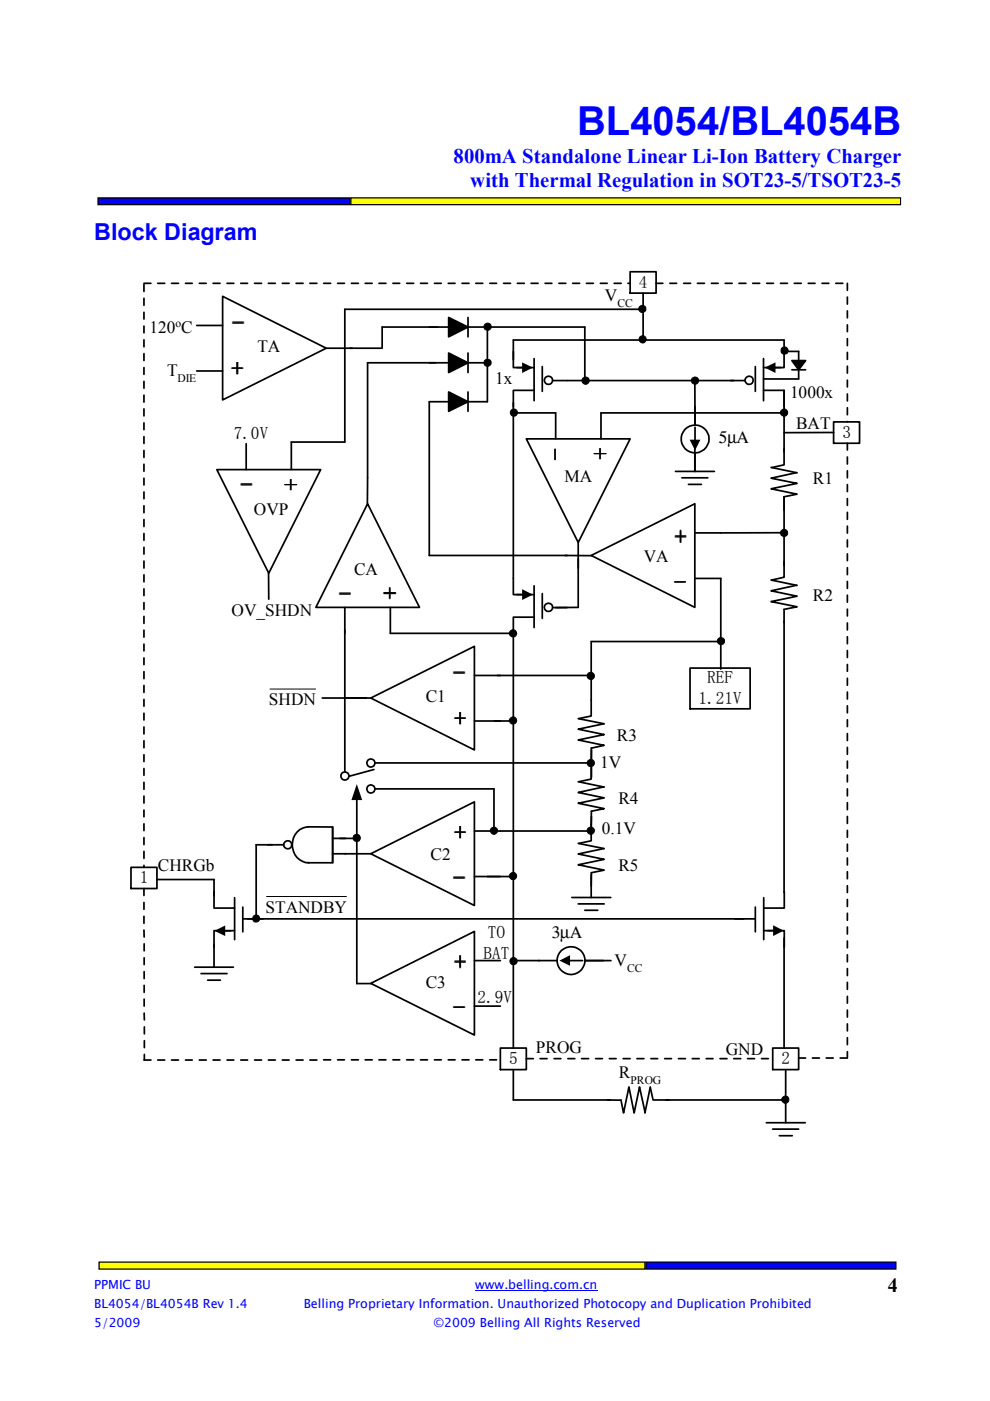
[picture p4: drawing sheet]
<svg xmlns="http://www.w3.org/2000/svg" width="210mm" height="297mm" viewBox="0 0 210 297" stroke-linecap="round" stroke-linejoin="round" font-family="sans-serif">
<path d="M20.8 42h53.4v1.4h-53.4z" fill-rule="evenodd" fill="#00f"/>
<path d="M20.8 42h53.4v1.4h-53.4z" fill="none" stroke="#000" stroke-width=".26"/>
<path d="M74.4 42h116.5v1.4h-116.5z" fill-rule="evenodd" fill="#ff0"/>
<path d="M74.4 42h116.5v1.4h-116.5z" fill="none" stroke="#000" stroke-width=".26"/>
<path d="M136.9 267.6h53v1.5h-53z" fill-rule="evenodd" fill="#00f"/>
<path d="M136.9 267.6h53v1.5h-53z" fill="none" stroke="#000" stroke-width=".26"/>
<path d="M21 267.6h115.7v1.5h-115.7z" fill-rule="evenodd" fill="#ff0"/>
<path d="M21 267.6h115.7v1.5h-115.7z" fill="none" stroke="#000" stroke-width=".26"/>
<path d="M100.7 273.6h25.9" fill="none" stroke="#00f" stroke-width=".21"/>
<path d="M160.1 77.7v5.3M161.9 76v9" fill="none" stroke="#000" stroke-width=".37"/>
<circle cx="158.8" cy="80.6" r=".85" fill="#fff"/>
<g fill="none" stroke="#000" stroke-width=".37">
<path d="M166.2 74.5v3.4h-4.3M154.9 80.7h3M161.9 82.8h4.3v3.4"/>
<circle cx="158.8" cy="80.6" r=".85"/>
</g>
<path d="M111.6 93h22l-11 22z" fill="#fff"/>
<path d="M111.6 93h22l-11 22zM117.8 87.5v5.5M127.4 87.5v5.5M122.6 115v5.5" fill="none" stroke="#000" stroke-width=".37"/>
<circle cx="147.4" cy="93.1" r="2.95" fill="#fff"/>
<g fill="none" stroke="#000" stroke-width=".37">
<path d="M167.9 76.5h2.9l-1.5 1.9zM167.9 78.4h2.9M169.3 74.5v2M169.3 78.4v1.9M143.2 99.9h8.3M147.3 95.1v4.8M147.4 86.2v3.9M147.4 90.6v2.9M147.4 96v3.9M163.5 99.1l5.5 1.1M166.2 95.1v3.5l-2.6 .5M144.6 101.3h5.5"/>
<path d="M146 102.7h2.7M168.9 100.2l-5.4 1.2 5.5 1.1-5.5 1.1 5.5 1.2-2.8 .5v2.9M70.5 177.8h2.8M70.5 181h2.8"/>
<circle cx="147.4" cy="93.1" r="2.95"/>
</g>
<path d="M167.9 76.5h2.9l-1.5 1.9zM146.2 93.2h2.3l-1.1 2.3z" fill="#000"/>
<circle cx="61" cy="179.1" r=".86" fill="#fff"/>
<g fill="none" stroke="#000" stroke-width=".37">
<path d="M56.7 179.1h3.5M62 179.2a3.6 3.6 0 0 0 3.5 3.7M65.3 175.3h5.2v7.6M65.4 175.3a3.6 3.6 0 0 0-3.4 3.8M70.5 175.3v7.6h-5.2"/>
<circle cx="61" cy="179.1" r=".86"/>
</g>
<path d="M125.3 117.8l22-11v22z" fill="#fff"/>
<path d="M119.8 117.8h5.6M125.3 117.8l22-11v22zM147.3 113h5.5M147.3 122.6h5.5" fill="none" stroke="#000" stroke-width=".37"/>
<path d="M77.9 106.8l11 22h-21.9z" fill="#fff"/>
<path d="M77.9 106.8l11 22h-21.9zM77.9 101.3v5.5M73.1 128.8v5.5M82.8 128.8v5.5" fill="none" stroke="#000" stroke-width=".37"/>
<path d="M78.6 148l22-11v22z" fill="#fff"/>
<path d="M73.1 148h5.6M78.6 148l22-11v22zM100.6 152.9h5.5M100.6 143.2h5.5" fill="none" stroke="#000" stroke-width=".37"/>
<path d="M78.6 181l22-11v22z" fill="#fff"/>
<path d="M100.6 176.2h5.5M73.1 181h5.6M78.6 181l22-11v22zM100.6 185.8h5.5" fill="none" stroke="#000" stroke-width=".37"/>
<path d="M78.6 208.5l22-11v22z" fill="#fff"/>
<path d="M75.6 208.5h3.1M78.6 208.5l22-11v22zM100.6 203.7h5.5M100.6 213.3h5.5" fill="none" stroke="#000" stroke-width=".37"/>
<path d="M47.2 62.8l22 11-22 11z" fill="#fff"/>
<path d="M41.7 78.7h5.5M41.7 69h5.5M47.2 62.8l22 11-22 11zM69.1 73.8h5.6" fill="none" stroke="#000" stroke-width=".37"/>
<path d="M46 99.6h22l-11 21.9z" fill="#fff"/>
<g fill="none" stroke="#000" stroke-width=".37">
<path d="M95.1 67.3l4.1 2-4.1 2.1zM95.1 74.8l4.1 2.1-4.1 2.1zM95.1 69.3h-14.1v4.4M95.1 76.9h-17.2v24.4M99.2 67.3v4.1M99.2 74.8v4.2M99.2 69.3h24.8v10.9M99.2 76.9h4.1M103.3 69.3v15.9h-4.1M166.2 74.8v-2.7h-57.4v4.1M166.2 74.5h3.1M46 99.6h22l-11 21.9z"/>
<path d="M52.2 94.1v5.5M61.8 93.7v5.9M95.1 83.1l4.1 2.1-4.1 2zM95.1 85.2h-4.1v32.6h29.3M99.2 83.1v4.1M108.8 85.4v37.2M108.8 87.5h9M120.2 80.7h35.4M127.4 87.5h38.8M147.3 80.7l.1 9.3M161.9 80.3h7.4M166.2 82.8v13"/>
<path d="M122.6 118.4v10.4h-4.8M166.2 119v3.4l-2.6 .6M166.2 105.3v14.6M166.2 112.9l-13.4 .1M56.9 121.5l.1 5.5M73.1 133.6v30.9M82.8 134.3h26M108.8 133.6v88.6M163.5 123l5.5 1.1M168.9 124.1l-5.4 1.2 5.5 1.1-5.5 1.2 5.5 1.1-2.8 .5v60M122.6 152.4l5.5 1.1M125.3 148.4v3.4l-2.6 .6"/>
<path d="M125.4 158.6l-.1 2.8M125.4 159v5.8M128 153.5l-5.4 1.1 5.5 1.1-5.5 1.2 5.5 1.1-2.8 .6M78.6 161.8h46.7v3.4l-2.6 .5M78.6 167.3h26.1v8.9M106.1 176.2h19M122.6 165.7l5.5 1.2M122.6 178.8l5.5 1.1M125.4 172l-.1 6.3-2.6 .5M125.4 173.1l-.1 3.2M128 166.8l-5.4 1.2 5.5 1.2-5.5 1.1 5.5 1.1-2.8 .6M128 179.9l-5.4 1.2 5.5 1.1-5.5 1.1 5.5 1.2-2.8 .5"/>
<path d="M52.5 194.8h105.2M103.3 185.8h5.5M121.2 190.3h8.3M122.6 191.6h5.5M124 193h2.7M125.3 185.5v4.8M125.4 185l-.1 2.9"/>
</g>
<g fill="#000">
<path d="M95.1 67.3l4.1 2-4.1 2.1zM95.1 74.8l4.1 2.1-4.1 2.1zM95.1 83.1l4.1 2.1-4.1 2z"/>
<circle cx="103.4" cy="76.9" r=".77"/>
<circle cx="103.4" cy="69.3" r=".76"/>
<circle cx="166.3" cy="74.3" r=".79"/>
<circle cx="109" cy="87.5" r=".77"/>
<circle cx="124.2" cy="80.7" r=".76"/>
<circle cx="147.4" cy="80.7" r=".76"/>
<circle cx="166.3" cy="87.5" r=".75"/>
<circle cx="166.2" cy="113" r=".76"/>
<circle cx="104.7" cy="176.1" r=".76"/>
<circle cx="125.3" cy="161.8" r=".77"/>
<circle cx="125.3" cy="176.1" r=".76"/>
<circle cx="108.8" cy="185.8" r=".77"/>
</g>
<g fill="none" stroke="#000" stroke-width=".21">
<circle cx="103.4" cy="76.9" r=".77"/>
<circle cx="103.4" cy="69.3" r=".76"/>
<circle cx="166.3" cy="74.3" r=".79"/>
<circle cx="109" cy="87.5" r=".77"/>
<circle cx="124.2" cy="80.7" r=".76"/>
<circle cx="147.4" cy="80.7" r=".76"/>
<circle cx="166.3" cy="87.5" r=".75"/>
<circle cx="166.2" cy="113" r=".76"/>
<circle cx="104.7" cy="176.1" r=".76"/>
<circle cx="125.3" cy="161.8" r=".77"/>
<circle cx="125.3" cy="176.1" r=".76"/>
<circle cx="108.8" cy="185.8" r=".77"/>
</g>
<circle cx="73.1" cy="164.5" r=".87" fill="#fff"/>
<circle cx="73.1" cy="164.5" r=".87" fill="none" stroke="#000" stroke-width=".37"/>
<circle cx="78.6" cy="161.8" r=".87" fill="#fff"/>
<circle cx="78.6" cy="161.8" r=".87" fill="none" stroke="#000" stroke-width=".37"/>
<circle cx="78.6" cy="167.3" r=".87" fill="#fff"/>
<g fill="none" stroke="#000" stroke-width=".37">
<path d="M152.8 122.6v19.3M152.9 136h-27.6v12.4M68.3 148h9.4M104.8 152.9h4.1M105.5 143.2h19.8M146.3 141.6h12.7v8.7h-12.7zM57.7 179.1h-3.4v15.7M72.1 177.8h3.4M75.6 169.3v39.2M33.3 186.5h12.1v3.4M41.3 205.1h8.2M42.6 206.4h5.5"/>
<path d="M44 207.8h2.7M45.4 200.2v4.9"/>
<circle cx="78.6" cy="167.3" r=".87"/>
</g>
<g fill="#000">
<path d="M75.6 166.2l1.2 3.4h-2.3z"/>
<circle cx="152.9" cy="135.9" r=".76"/>
<circle cx="108.8" cy="152.8" r=".77"/>
<circle cx="125.3" cy="143.3" r=".77"/>
<circle cx="75.6" cy="177.7" r=".77"/>
<circle cx="54.3" cy="194.8" r=".77"/>
</g>
<g fill="none" stroke="#000" stroke-width=".21">
<path d="M57.2 146.1h9.7M56.5 190.1h16.9"/>
<circle cx="152.9" cy="135.9" r=".76"/>
<circle cx="108.8" cy="152.8" r=".77"/>
<circle cx="125.3" cy="143.3" r=".77"/>
<circle cx="75.6" cy="177.7" r=".77"/>
<circle cx="54.3" cy="194.8" r=".77"/>
</g>
<circle cx="121.1" cy="203.7" r="2.96" fill="#fff"/>
<g fill="none" stroke="#000" stroke-width=".37">
<path d="M133.6 57.6h5.5v4.5h-5.5zM30.5 60.3v1.5M30.5 63.2v1.5M30.5 66.2v1.4M30.5 69.1v1.5M30.5 72.1v1.4M30.5 75v1.5M30.5 77.9v1.5M30.5 60.1h1.5M33.4 60.1h1.5M36.4 60.1h1.4M39.3 60.1h1.5"/>
<path d="M42.2 60.1h1.5M45.2 60.1h1.5M48.1 60.1h1.5M51.1 60.1h1.4M54 60.1h1.5M56.9 60.1h1.5M59.9 60.1h1.4M62.8 60.1h1.5M65.7 60.1h1.5M68.6 60.1h1.5M71.6 60.1h1.4M74.2 73.8h6.8"/>
<path d="M74.5 60.1h1.5M77.4 60.1h1.5M80.3 60.1h1.5M83.3 60.1h1.5M86.2 60.1h1.5M89.2 60.1h1.4M92.1 60.1h1.5M95 60.1h1.5M98 60.1h1.4M100.9 60.1h1.5M103.8 60.1h1.5M106.8 60.1h1.4"/>
<path d="M109.7 60.1h1.5M112.6 60.1h1.5M113.2 76v9M115 77.7v5.3M115.6 60.1h1.4M118.5 60.1h1.5M121.4 60.1h1.5M124.3 60.1h1.5M127.3 60.1h1.4M130.2 60.1h1.5M133.1 60.1h.5M136.4 62.1v10"/>
<path d="M136.4 65.6h-63.3v28.1h-11.3M139.1 60.1h1.4M142 60.1h1.5M144.9 60.1h1.5M147.9 60.1h1.5M150.8 60.1h1.5M153.8 60.1h1.4M156.7 60.1h1.5M159.6 60.1h1.5M162.6 60.1h1.4M164.1 77.9h1.5M165.5 60.1h1.5"/>
<path d="M168.4 60.1h1.5M171.4 60.1h1.4M174.3 60.1h1.4M177.2 60.1h1.5M179.7 60.1v1.5M179.7 63v1.5M179.7 65.9v1.5M179.7 68.9v1.4M179.7 71.8v1.5M179.7 74.7v1.5M179.7 77.6v1.5M30.5 80.9v1.4"/>
<path d="M30.5 83.8v1.5M30.5 86.7v1.5M30.5 89.7v1.4M30.5 92.6v1.4M30.5 95.5v1.5M30.5 98.4v1.5M176.7 89.5h5.5v4.5h-5.5zM176.7 91.7h-10.5M179.7 80.6v1.4M179.7 83.5v1.5M179.7 86.4v1.5M179.7 89.4v.1"/>
<path d="M179.7 94v1.4M179.7 96.9v1.5M179.7 99.8v1.5M30.5 101.4v1.4M30.5 104.3v1.4M30.5 107.2v1.5M30.5 110.2v1.4M30.5 113.1v1.5M30.5 116v1.5M30.5 119v1.4M179.7 102.7v1.5M179.7 105.7v1.4"/>
<path d="M179.7 108.6v1.5M179.7 111.5v1.5M179.7 114.5v1.5M179.7 117.4v1.5M30.5 121.9v1.5M30.5 124.8v1.5M30.5 127.8v1.4M30.5 130.7v1.5M30.5 133.6v1.5M30.5 136.6v1.4M30.5 139.5v1.4M179.7 120.4v1.4"/>
<path d="M179.7 123.3v1.5M179.7 126.2v1.5M179.7 129.2v1.4M179.7 132.1v1.5M179.7 135v1.5M179.7 137.9v1.5M30.5 142.4v1.5M30.5 145.3v1.5M30.5 148.3v1.4M30.5 151.2v1.5M30.5 154.1v1.5M30.5 157.1v1.4"/>
<path d="M179.7 140.9v1.4M179.7 143.8v1.5M179.7 146.7v1.5M179.7 149.6v1.5M179.7 152.6v1.5M179.7 155.5v1.5M179.7 158.5v1.4M30.5 160v1.5M30.5 162.9v1.5M30.5 165.9v1.4M30.5 168.8v1.5M30.5 171.7v1.5"/>
<path d="M30.5 174.7v1.4M30.5 177.6v1.5M79.3 163.2l-5.3 1.4M179.7 161.4v1.5M179.7 164.3v1.5M179.7 167.3v1.4M179.7 170.2v1.5M179.7 173.1v1.5M179.7 176.1v1.4M179.7 179v1.5M27.8 183.9h5.5v4.5h-5.5zM30.5 180.5v1.5"/>
<path d="M30.5 183.5v.4M30.5 188.4v1.5M30.5 191.3v1.5M30.5 194.3v1.4M30.5 197.2l.1 1.5M166.2 198.9v23.3M179.7 181.9v1.5M179.7 184.8v1.5M179.7 187.8v1.4M179.7 190.7v1.5M179.7 193.6v1.5M179.7 196.6v1.4"/>
<path d="M179.7 199.5v1.5M30.6 200.1v1.5M30.6 203.1v1.4M30.6 206v1.5M30.6 208.9v1.5M30.6 211.8v1.5M30.6 214.8v1.4M30.6 217.7v1.5M108.8 203.7h9.3M120.6 203.7h2.9M124 203.7h5.5M179.7 202.4v1.5"/>
<path d="M179.7 205.4v1.4M179.7 208.3v1.5M179.7 211.2v1.5M179.7 214.2v1.4M179.7 217.1v1.5M30.5 224.7h1.5M30.6 220.6v1.5M30.6 223.6v1.1M33.4 224.7h1.5M36.4 224.7h1.4M39.3 224.7h1.5M42.2 224.7h1.5"/>
<path d="M45.2 224.7h1.5M48.1 224.7h1.5M51.1 224.7h1.4M54 224.7h1.5M56.9 224.7h1.5M59.9 224.7h1.4M62.8 224.7h1.5M65.7 224.7h1.5M68.6 224.7h1.5M71.6 224.7h1.4M74.5 224.7h1.5M77.4 224.7h1.5"/>
<path d="M80.3 224.7h1.5M83.3 224.7h1.5M86.2 224.7h1.5M89.2 224.7h1.4M92.1 224.7h1.5M95 224.7h1.5M98 224.7h1.4M100.9 224.7h1.5M103.8 224.7h1.5M106.1 222.2h5.5v4.6h-5.5zM108.8 226.8v6.4h20.6M111.6 224.5h1.5"/>
<path d="M114.5 224.5h1.5M117.5 224.5h1.4M120.4 224.5h1.5M123.3 224.5h1.5M126.3 224.5h1.4M128.8 233.2l2.9 .1M129.2 224.5h1.4M131.7 233.2l.5 2.8 1.1-5.5 1.2 5.5 1.1-5.5 1.2 5.4M132.1 224.5h1.5M135 224.5h1.5M137.9 230.6l.6 2.6h3.4M137.9 230.5l-1.2 5.5"/>
<path d="M138 224.5h1.4M140.9 224.5h1.5M141.2 233.2h25.4M143.8 224.5h1.5M146.8 224.5h1.5M149.7 224.5h1.5M152.7 224.5h1.4M155.6 224.5h1.5M158.5 224.5h1.5M161.5 224.5h1.4M162.5 238h8.2M163.8 222.2h5.5v4.6h-5.5z"/>
<path d="M163.8 239.4h5.5M166.6 226.8v11.2M169.3 224.3h1.5M172.3 224.3h1.4M175.2 224.3h1.5M178.1 224.3h1.5M179.7 220v1.5M179.7 223v1.3M165.2 240.8h2.8"/>
<circle cx="121.1" cy="203.7" r="2.96"/>
</g>
<g fill="#000">
<path d="M162.1 77.9l2.3-1.1v2.3zM118.6 203.7l2.3-1.2v2.3z"/>
<circle cx="136.2" cy="65.5" r=".76"/>
<circle cx="136.3" cy="71.9" r=".76"/>
<circle cx="108.8" cy="134.3" r=".77"/>
<circle cx="108.9" cy="203.8" r=".77"/>
<circle cx="166.5" cy="233.2" r=".75"/>
</g>
<g fill="none" stroke="#000" stroke-width=".21">
<circle cx="136.2" cy="65.5" r=".76"/>
<circle cx="136.3" cy="71.9" r=".76"/>
<circle cx="108.8" cy="134.3" r=".77"/>
<circle cx="108.9" cy="203.8" r=".77"/>
<circle cx="166.5" cy="233.2" r=".75"/>
</g>
<circle cx="116.3" cy="80.6" r=".88" fill="#fff"/>
<g fill="none" stroke="#000" stroke-width=".37">
<path d="M108.8 74.5v3.4h4.4M109.6 77.9h1.4M113.2 82.8h-4.4v3.4M117.2 80.7h3M113.2 124.2v8.9M115 125.9v5.2"/>
<circle cx="116.3" cy="80.6" r=".88"/>
</g>
<path d="M110.7 76.8l2.3 1.1-2.3 1.2z" fill="#000"/>
<circle cx="116.3" cy="128.8" r=".88" fill="#fff"/>
<g fill="none" stroke="#000" stroke-width=".37">
<path d="M108.8 122.6v3.5h4.4M109.6 126.1h1.4M113.2 130.9h-4.4v3.5M117.2 128.8h3M45.4 189v3.5h4.3M47.5 197.4h1.4M49.7 197.3h-4.3v3.5M49.7 190.3v8.9M51.5 192.3v5.3M51.6 194.8h4.2M155.8 194.8h4.3M160.1 192.3v5.3"/>
<path d="M161.9 197.3h4.4v3.5M161.9 190.3v8.9M162.7 197.3h1.5M166.3 189v3.5h-4.4"/>
<circle cx="116.3" cy="128.8" r=".88"/>
</g>
<path d="M110.7 124.9l2.3 1.2-2.3 1.1zM45.5 197.4l2.3-1.2v2.3zM163.9 196.2l2.3 1.1-2.3 1.2z" fill="#000"/>
<text font-size="8.5" fill="#00f" x="122.4" y="28.5">BL4054/BL4054B</text>
<g font-size="5.5">
<text x="49.1" y="70.4">-</text>
<text x="48.9" y="80">+</text>
<text x="115.9" y="95" transform="rotate(90 115.9 95)">-</text>
<text x="125.4" y="94.8" transform="rotate(90 125.4 94.8)">+</text>
<text x="53.6" y="100.8" transform="rotate(-180 53.6 100.8)">-</text>
<text x="59.9" y="101.3" transform="rotate(90 59.9 101.3)">+</text>
<text x="145.7" y="111.8" transform="rotate(-180 145.7 111.8)">+</text>
<text x="80.8" y="124.3" transform="rotate(90 80.8 124.3)">+</text>
<text x="145.5" y="121.5" transform="rotate(-180 145.5 121.5)">-</text>
<text x="71.8" y="127.8">-</text>
<text x="96" y="144.6">-</text>
<text x="96.1" y="154.2">+</text>
<text x="96.1" y="178.4">+</text>
<text x="96" y="188">-</text>
<text x="96.1" y="205.8">+</text>
<text x="96" y="215.5">-</text>
</g>
<text font-size="5" fill="#00f" x="20" y="51">Block Diagram</text>
<g font-size="4.4" fill="#00f">
<text x="96.2" y="34.5">800mA Standalone Linear Li-Ion Battery Charger</text>
<text x="99.7" y="39.6">with Thermal Regulation in SOT23-5/TSOT23-5</text>
</g>
<text font-size="4.2" x="188.3" y="273.9">4</text>
<g font-size="3.7">
<text x="128.3" y="63.9">V</text>
<text x="135.4" y="61">4</text>
<text x="31.7" y="70.5">120 C</text>
<text x="54.6" y="74.7">TA</text>
<text x="35.4" y="79.8">T</text>
<text x="105" y="81.4">1x</text>
<text x="167.5" y="84.3">1000x</text>
<text x="49.6" y="93.1">7.0V</text>
<text x="152.4" y="93.9">5µΑ</text>
<text x="168.8" y="91">BAT</text>
<text x="178.6" y="92.8">3</text>
<text x="119.7" y="102.2">MA</text>
<text x="172.3" y="102.7">R1</text>
<text x="53.8" y="109.1">OVP</text>
<text x="136.5" y="119.2">VA</text>
<text x="75.1" y="121.9">CA</text>
<text x="49.1" y="130.6">OV_SHDN</text>
<text x="172.3" y="127.4">R2</text>
<text x="57" y="149.6">SHDN</text>
<text x="90.3" y="148.9">C1</text>
<text x="148.1" y="149.3">1.21V</text>
<text x="149.9" y="144.9">REF</text>
<text x="130.8" y="157.2">R3</text>
<text x="127.3" y="162.9">1V</text>
<text x="131.1" y="170.5">R4</text>
<text x="127.6" y="176.9">0.1V</text>
<text x="33.5" y="184.6">CHRGb</text>
<text x="91.3" y="182.4">C2</text>
<text x="131.1" y="184.7">R5</text>
<text x="29.6" y="187.2">1</text>
<text x="56.3" y="193.5">STANDBY</text>
<text x="102.5" y="203.3">BAT</text>
<text x="103.5" y="198.9">TO</text>
<text x="117" y="198.9">3µΑ</text>
<text x="90.3" y="209.4">C3</text>
<text x="130.3" y="204.8">V</text>
<text x="101.3" y="212.6">2.9V</text>
<text x="107.9" y="225.6">5</text>
<text x="113.6" y="223.4">PROG</text>
<text x="153.9" y="223.6">GND</text>
<text x="165.7" y="225.6">2</text>
<text x="131.2" y="228.6">R</text>
</g>
<g font-size="2.7" fill="#00f">
<text x="20" y="273.3">PPMIC BU</text>
<text x="100.7" y="273.3">www.belling.com.cn</text>
<text x="20" y="277.4">BL4054/BL4054B Rev 1.4</text>
<text x="20" y="281.4">5/2009</text>
<text x="64.4" y="277.4">Belling Proprietary Information. Unauthorized Photocopy and Duplication Prohibited</text>
<text x="91.9" y="281.4">©2009 Belling All Rights Reserved</text>
</g>
<g font-size="2.5">
<text x="130.9" y="65.2">CC</text>
<text x="37.2" y="69.3">o</text>
<text x="37.6" y="81">DIE</text>
<text x="133" y="206">CC</text>
<text x="133.7" y="229.8">PROG</text>
</g>
</svg>
